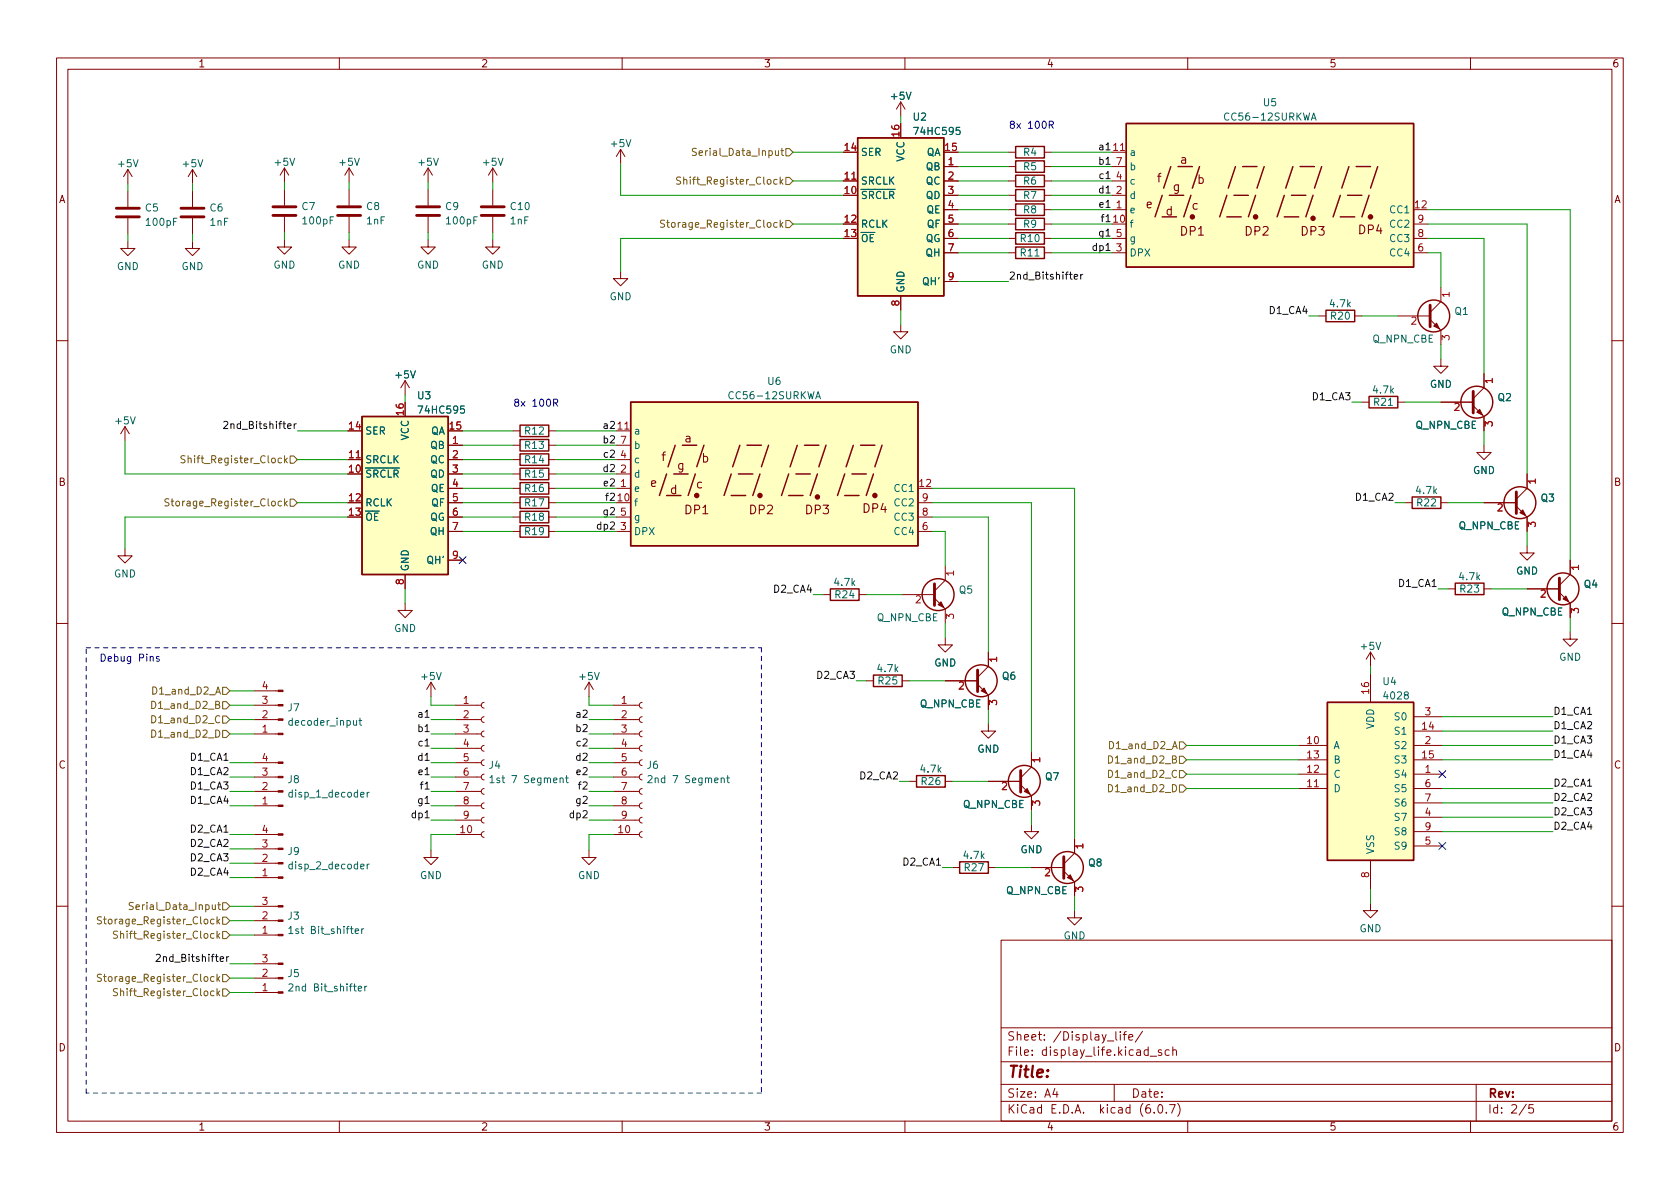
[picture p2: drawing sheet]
<svg xmlns="http://www.w3.org/2000/svg" width="297mm" height="210mm" viewBox="0 0 297 210" stroke-linecap="round" stroke-linejoin="round" font-family="sans-serif">
<g fill="none" stroke="#840000" stroke-width=".18">
<path d="M10 10.2h277v190.1h-277zM12 12.2h273v186.1h-273zM60 10.2v2M110 10.2v2M159.3 18l-.8 1.3M159.3 18v2.6M159.3 18l.7 1.3M160 10.2v2M210 10.2v2M260 10.2v2M22.6 30v2.5M22.6 33.8v2.8"/>
<path d="M22.6 38.6v2.8M22.6 30l-.8 1.2M22.6 30l.8 1.2M34 30v2.5M34 33.8v2.8M34 38.6v2.8M34 30l-.7 1.2M34 30l.8 1.2M50.3 29.7v2.6M50.3 33.5v2.8M50.3 38.3v2.8M50.3 29.7l-.8 1.3"/>
<path d="M50.3 29.7l.8 1.3M61.7 29.7l-.7 1.3M61.7 29.7v2.6M61.7 33.5v2.8M61.7 38.3v2.8M61.7 29.7l.8 1.3M75.7 29.7l-.8 1.3M75.7 29.7v2.6M75.7 33.5v2.8M75.7 38.3v2.8M75.7 29.7l.8 1.3M87.1 29.7v2.6"/>
<path d="M87.1 33.5v2.8M87.1 38.3v2.8M87.1 29.7l-.7 1.3M87.1 29.7l.8 1.3M109.7 26.4l-.7 1.3M109.7 26.4v2.6M109.7 26.4l.8 1.3M149.1 32h2.5M166.9 29.5h2.5M166.9 32h2.5M166.9 34.5h2.5M166.9 37.1h2.5"/>
<path d="M166.9 39.6h2.5M178.3 29.5h1.3M178.3 32h1.3M178.3 34.5h1.3M178.3 37.1h1.3M178.3 39.6h1.3M178.3 26.9h1.3M184.7 29.5h1.2M184.7 32h1.2M184.7 34.5h1.2M184.7 37.1h1.2M184.7 39.6h1.2"/>
<path d="M184.7 26.9h1.2M196.6 29.5h2.5M196.6 32h2.5M196.6 34.5h2.5M196.6 37.1h2.5M196.6 26.9h2.5M249.9 39.6h2.6M22.6 42.7v1.2h1.3l-1.3 1.3-1.3-1.3h1.3M34 42.7v1.2h1.3l-1.3 1.3-1.2-1.3h1.2M50.3 42.4v1.3h1.3l-1.3 1.3-1.3-1.3h1.3M61.7 42.4v1.3h1.3l-1.3 1.3-1.2-1.3h1.2M75.7 42.4v1.3h1.3l-1.3 1.3-1.3-1.3h1.3"/>
<path d="M87.1 42.4v1.3h1.3l-1.3 1.3-1.2-1.3h1.2M109.7 48v1.3h1.3l-1.3 1.2-1.2-1.2h1.2M159.3 57.4v1.3h1.2l-1.2 1.2-1.3-1.2h1.3M159.3 52.3v2.6M166.9 42.2h2.5M166.9 44.7h2.5M166.9 49.8h2.5M178.3 42.2h1.3M178.3 44.7h1.3M184.7 42.2h1.2M184.7 44.7h1.2M196.6 42.2h2.5"/>
<path d="M196.6 44.7h2.5M233.2 55.9h1.2M239.5 55.9h1.3M247.1 55.9h5.8M249.9 42.2h2.6M249.9 44.7h2.6M252.9 56.5l1.9 1.9v2.6M254.8 50.8v2.5l-1.9 1.9M10 60.2h2M22.1 75.4l-.8 1.3M22.1 75.4v2.6M22.1 75.4l.8 1.3"/>
<path d="M71.6 67.3v2.5M71.6 67.3l-.7 1.3M71.6 67.3l.8 1.3M79.2 78.7h2.6M90.7 78.7h1.2M90.7 76.2h1.2M97 78.7h1.3M97 76.2h1.3M109 78.7h2.5M109 76.2h2.5M240.8 71.1h1.3M247.1 71.1h1.3"/>
<path d="M254.8 63.5v1.3h1.2l-1.2 1.2-1.3-1.2h1.3M254.8 71.1h5.7M260.5 71.7l1.9 2v2.5M262.4 78.7v1.3h1.3l-1.3 1.3-1.3-1.3h1.3M262.4 66v2.6l-1.9 1.9M285 60.2h2M22.1 97v1.3h1.3l-1.3 1.3-1.3-1.3h1.3M61.5 81.3h2.5M79.2 81.3h2.6M79.2 83.8h2.6M79.2 86.4h2.6M79.2 88.9h2.6"/>
<path d="M79.2 91.4h2.6M79.2 94h2.6M79.2 99.1h2.6M90.7 81.3h1.2M90.7 83.8h1.2M90.7 86.4h1.2M90.7 88.9h1.2M90.7 91.4h1.2M90.7 94h1.2M97 81.3h1.3M97 83.8h1.3M97 86.4h1.3"/>
<path d="M97 88.9h1.3M97 91.4h1.3M97 94h1.3M109 81.3h2.5M109 83.8h2.5M109 86.4h2.5M109 91.4h2.5M109 94h2.5M162.3 88.9h2.5M162.3 91.4h2.5M162.3 94h2.5M248.4 88.9h1.3"/>
<path d="M254.8 88.9h1.2M262.4 88.9h5.7M268.1 89.5l1.9 1.9v2.6M270 96.5v1.3h1.3l-1.3 1.3-1.3-1.3h1.3M270 83.8v2.6l-1.9 1.9M277.6 99.1v2.5l-1.9 1.9M10 110.2h2M71.6 106.7v1.2h1.3l-1.3 1.3-1.2-1.3h1.2M71.6 101.6v2.5M145.5 105.2h1.3M151.9 105.2h1.3M159.5 105.2h5.7"/>
<path d="M165.2 105.8l1.9 1.9v2.5M167.1 112.8v1.2h1.3l-1.3 1.3-1.2-1.3h1.2M167.1 100.1v2.5l-1.9 1.9M174.8 115.3v2.6l-2 1.9M242.3 115.3l-.7 1.3M242.3 115.3v2.6M242.3 119.1v5.1M242.3 115.3l.8 1.3M256 104.1h1.3M262.4 104.1h1.3M270 104.1h5.7M275.7 104.8l1.9 1.9v2.5"/>
<path d="M277.6 111.8v1.2h1.3l-1.3 1.3-1.2-1.3h1.2M285 110.2h2M45 134.9h4.2M45 137.4h4.2M45 139.9h4.2M45 129.8h4.2M45 127.2h4.2M45 124.7h4.2M45 122.2h4.2M76.2 120.6l-.8 1.3M76.2 120.6v2.6M76.2 120.6l.8 1.3"/>
<path d="M80.5 134.9h4.6M80.5 137.4h4.6M80.5 139.9h4.6M80.5 132.3h4.6M80.5 129.8h4.6M80.5 127.2h4.6M80.5 124.7h4.6M85.6 139.4l-.4 .2-.1 .3 .1 .4 .4 .2M85.6 136.9l-.4 .1-.1 .4 .1 .4 .4 .1M85.6 134.4l-.4 .1-.1 .4 .1 .3 .4 .2M85.6 131.8l-.4 .2-.1 .3 .1 .4 .4 .1M85.6 129.3l-.4 .1-.1 .4 .1 .3 .4 .2"/>
<path d="M85.6 126.7l-.4 .2-.1 .3 .1 .4 .4 .2M85.6 124.2l-.4 .1-.1 .4 .1 .4 .4 .1M104.1 120.6l-.7 1.3M104.1 120.6v2.6M104.1 120.6l.8 1.3M108.5 134.9h4.5M108.5 137.4h4.5M108.5 139.9h4.5M108.5 132.3h4.5M108.5 129.8h4.5M108.5 127.2h4.5M108.5 124.7h4.5"/>
<path d="M113.5 139.4l-.3 .2-.2 .3 .2 .4 .3 .2M113.5 136.9l-.3 .1-.2 .4 .2 .4 .3 .1M113.5 134.4l-.3 .1-.2 .4 .2 .3 .3 .2M113.5 131.8l-.3 .2-.2 .3 .2 .4 .3 .1M113.5 129.3l-.3 .1-.2 .4 .2 .3 .3 .2M113.5 126.7l-.3 .2-.2 .3 .2 .4 .3 .2M113.5 124.2l-.3 .1-.2 .4 .2 .4 .3 .1M153.2 120.4h1.2M159.5 120.4h1.3M160.8 138.2h1.3M167.1 138.2h1.3M167.1 120.4h5.7"/>
<path d="M172.8 121l2 1.9v2.6M174.8 128v1.3h1.2l-1.2 1.3-1.3-1.3h1.3M174.8 138.2h5.7M180.5 138.8l1.9 1.9v2.6M182.4 133.1v2.5l-1.9 1.9M229.6 136.9h5.1M229.6 131.8h5.1M229.6 139.4h5.1M229.6 134.4h5.1M249.9 136.9h5.1M249.9 131.8h5.1M249.9 139.4h5.1"/>
<path d="M249.9 134.4h5.1M249.9 129.3h5.1M249.9 126.7h5.1M45 147.6h4.2M45 150.1h4.2M45 152.6h4.2M45 155.2h4.2M45 142.5h4.2M76.2 150.4v1.2h1.3l-1.3 1.3-1.3-1.3h1.3M80.5 147.6h4.6M80.5 142.5h4.6M80.5 145h4.6"/>
<path d="M85.6 147.1l-.4 .1-.1 .4 .1 .3 .4 .2M85.6 144.5l-.4 .2-.1 .3 .1 .4 .4 .1M85.6 142l-.4 .1-.1 .4 .1 .3 .4 .2M104.1 150.4v1.2h1.3l-1.3 1.3-1.2-1.3h1.2M108.5 147.6h4.5M108.5 142.5h4.5M108.5 145h4.5M113.5 147.1l-.3 .1-.2 .4 .2 .3 .3 .2M113.5 144.5l-.3 .2-.2 .3 .2 .4 .3 .1M113.5 142l-.3 .1-.2 .4 .2 .3 .3 .2M168.4 153.4h1.3M174.8 153.4h1.2"/>
<path d="M182.4 145.8v1.3h1.2l-1.2 1.2-1.3-1.2h1.3M182.4 153.4h5.7M188.1 154l1.9 2v2.5M190 148.3v2.6l-1.9 1.9M242.3 159.8v1.2h1.3l-1.3 1.3-1.3-1.3h1.3M242.3 152.1v5.1M249.9 144.5h5.1M249.9 149.6h5.1M249.9 142h5.1M249.9 147.1h5.1M10 160.2h2M45 170.4h4.2"/>
<path d="M45 173h4.2M45 175.5h4.2M45 160.3h4.2M45 162.8h4.2M45 165.3h4.2M177 166.3h108v32h-108zM190 161v1.3h1.3l-1.3 1.3-1.3-1.3h1.3M285 160.2h2M60 198.3v2M110 198.3v2M160 198.3v2M177 194.8h108"/>
<path d="M177 191.8h108M177 187.8h108M177 181.8h108M186.5 192.5l-.4 1h1M186.9 193v1M197 191.8v3M197.3 182.4v1.3l.2 .2M198.1 182.4v.2M198.1 182.9v1M198.6 182.9h.5M199.1 182.4l-.3 .2v1.3M199.6 183.4l.7-.1-.1-.3-.4-.1-.2 .2v.8h.6"/>
<path d="M202 182.4l-1.3 1.9M203.4 186.8h1.1M204.1 196.7v.1M204.9 195.4l.2-.1a.81 .81 0 0 1 .6 .7 .81 .81 0 0 1-.3 .8h-.2a.81 .81 0 0 1-.6-.6 .81 .81 0 0 1 .3-.8zM205.4 185.7l-.4-.1-.2 .2 .1 .3 .5 .1v.4h-.6M206.2 196.7v.1M206.7 185.7l-.4-.1-.3 .3v.4l.1 .3h.6M206.8 195.3h1l-.7 1.5M207.4 185.8l.2-.2 .3 .1 .1 .9M207.4 185.1v1.5M208.2 195.1a1.72 1.72 0 0 1 0 2.3M210 198.3v2"/>
<path d="M260 198.3v2M261 191.8v6.5M269.9 195.3l-1.3 1.9M271.1 195.3h-.7l-.1 .7 .2-.1 .5 .1 .2 .2-.1 .5-.2 .1-.6-.1"/>
</g>
<g fill="#ffffc2" stroke="#ffffc2" stroke-width=".18">
<path d="M64 73.7h15.2v27.9h-15.2z"/>
<path d="M234.7 124.2h15.2v27.9h-15.2z"/>
<path d="M151.6 24.4h15.3v27.9h-15.3z"/>
<path d="M111.5 71.1h50.8v25.4h-50.8z"/>
<path d="M199.1 21.8h50.8v25.4h-50.8z"/>
</g>
<g fill="none" stroke="#840000" stroke-width=".25">
<path d="M151.6 24.4h15.3v27.9h-15.3zM179.6 33.5h5.1v2.1h-5.1zM179.6 38.6h5.1v2h-5.1zM179.6 31h5.1v2h-5.1zM179.6 36.1h5.1v2h-5.1zM179.6 28.4h5.1v2.1h-5.1zM179.6 25.9h5.1v2h-5.1zM199.1 21.8h50.8v25.4h-50.8zM205.5 34.5l-1.3 3.8M205.5 38.3h2.5M206.8 34.5h2.5M207 29.5l-1.3 3.8"/>
<path d="M208.3 29.5h2.5M210.6 34.5l-1.3 3.8M212.1 29.5l-1.3 3.8M216.9 38.3h2.6M216.9 34.5l-1.3 3.8M218.2 34.5h2.5M218.4 29.5l-1.2 3.8M219.7 29.5h2.5M222 34.5l-1.3 3.8M223.5 29.5l-1.3 3.8M227.1 38.3h2.5M227.1 34.5l-1.3 3.8"/>
<path d="M228.3 34.5h2.6M228.6 29.5l-1.3 3.8M229.9 29.5h2.5M232.2 34.5l-1.3 3.8M233.7 29.5l-1.3 3.8M237 38.3h2.5M237 34.5l-1.3 3.8M238.3 34.5h2.5M238.5 29.5l-1.3 3.8M239.8 29.5h2.5M242.1 34.5l-1.3 3.8M243.6 29.5l-1.3 3.8"/>
<path d="M179.6 41.1h5.1v2.1h-5.1zM179.6 43.7h5.1v2h-5.1zM234.4 54.9h5.1v2h-5.1zM64 73.7h15.2v27.9h-15.2zM91.9 75.2h5.1v2h-5.1zM91.9 77.7h5.1v2.1h-5.1zM111.5 71.1h50.8v25.4h-50.8zM119.4 78.7l-1.3 3.8M120.6 78.7h2.6M124.5 78.7l-1.3 3.8M130.8 78.7l-1.3 3.8M132.1 78.7h2.5"/>
<path d="M135.9 78.7l-1.3 3.8M141 78.7l-1.3 3.8M142.2 78.7h2.6M146 78.7l-1.2 3.8M150.9 78.7l-1.3 3.8M152.1 78.7h2.6M156 78.7l-1.3 3.8M242.1 70.1h5v2h-5zM91.9 80.3h5.1v2h-5.1zM91.9 93h5.1v2h-5.1zM91.9 87.9h5.1v2h-5.1zM91.9 85.3h5.1v2.1h-5.1z"/>
<path d="M91.9 82.8h5.1v2h-5.1zM91.9 90.4h5.1v2.1h-5.1zM117.9 83.8l-1.3 3.8M117.9 87.6h2.5M119.1 83.8h2.6M122.9 83.8l-1.2 3.8M129.3 87.6h2.5M129.3 83.8l-1.3 3.8M130.6 83.8h2.5M134.4 83.8l-1.3 3.8M139.4 87.6h2.6M139.4 83.8l-1.2 3.8"/>
<path d="M140.7 83.8h2.6M144.5 83.8l-1.2 3.8M149.4 87.6h2.5M149.4 83.8l-1.3 3.8M150.6 83.8h2.6M154.4 83.8l-1.2 3.8M249.7 87.9h5.1v2h-5.1zM146.8 104.1h5.1v2.1h-5.1zM154.4 119.4h5.1v2h-5.1zM257.3 103.1h5.1v2.1h-5.1zM162.1 137.2h5v2h-5zM234.7 124.2h15.2v27.9h-15.2z"/>
<path d="M169.7 152.4h5.1v2h-5.1z"/>
<circle cx="253.5" cy="55.9" r="2.82"/>
<circle cx="261.1" cy="71.1" r="2.82"/>
<circle cx="268.7" cy="88.9" r="2.82"/>
<circle cx="165.9" cy="105.1" r="2.82"/>
<circle cx="276.4" cy="104.1" r="2.82"/>
<circle cx="173.5" cy="120.4" r="2.82"/>
<circle cx="181.1" cy="138.2" r="2.82"/>
<circle cx="188.7" cy="153.4" r="2.82"/>
</g>
<g fill="none" stroke="#840000" stroke-width=".51">
<path d="M20.6 38.3h4M20.6 36.8h4M32 38.3h4.1M32 36.8h4.1M48.3 38.1h4M48.3 36.6h4M59.7 38.1h4.1M59.7 36.6h4.1M73.7 38.1h4M73.7 36.6h4M85.1 38.1h4.1M85.1 36.6h4.1"/>
<path d="M252.9 54v3.8M260.5 69.2v3.8M268.1 87v3.8M165.2 103.2v3.9M172.8 118.5v3.8M275.7 102.2v3.8M180.5 136.3v3.8M188.1 151.5v3.8"/>
</g>
<g fill="#840000" stroke="#840000" stroke-width=".18">
<path d="M276.4 105.9l.5-.5 .5 1z"/>
<path d="M269.2 90.2l.5 1-1-.5z"/>
<path d="M49.2 170.3h.8v.3h-.8z"/>
<path d="M49.2 172.8h.8v.3h-.8z"/>
<path d="M49.2 175.4h.8v.2h-.8z"/>
<path d="M49.2 160.1h.8v.3h-.8z"/>
<path d="M49.2 162.7h.8v.2h-.8z"/>
<path d="M49.2 165.2h.8v.3h-.8z"/>
<path d="M253.5 57.7l.5-.6 .5 1.1z"/>
<path d="M261.1 72.9l.5-.5 .5 1z"/>
<path d="M49.2 147.4h.8v.3h-.8z"/>
<path d="M49.2 150h.8v.2h-.8z"/>
<path d="M49.2 152.5h.8v.3h-.8z"/>
<path d="M49.2 155.1h.8v.2h-.8z"/>
<path d="M49.2 134.7h.8v.3h-.8z"/>
<path d="M49.2 137.3h.8v.2h-.8z"/>
<path d="M49.2 139.8h.8v.3h-.8z"/>
<path d="M49.2 142.4h.8v.2h-.8z"/>
<path d="M49.2 122h.8v.3h-.8z"/>
<path d="M49.2 124.6h.8v.2h-.8z"/>
<path d="M49.2 127.1h.8v.3h-.8z"/>
<path d="M49.2 129.7h.8v.2h-.8z"/>
<path d="M173.5 122.2l.5-.5 .5 1z"/>
<path d="M181.1 139.9l.5-.5 .5 1.1z"/>
<path d="M188.7 155.2l.5-.5 .5 1z"/>
<path d="M165.9 106.9l.5-.5 .5 1z"/>
</g>
<g fill="none" stroke="#006464" stroke-width=".18">
<path d="M231.9 21.2l.4-1.2 .4 1.2M232 20.9h.6M144.2 70.5l.4-1.2 .5 1.2M144.3 70.2h.6M63.5 127.4h.5M63.6 127v1.1l.4 .2M86.6 137.5l.4-.4v1.3M86.6 138.4h.8M99 137.7l.2-.1h.3l.1 .8M100 137.6h.5M100.2 137.1v1.1l.3 .2M114.6 137.3l.5-.2 .2 .4-.8 .9h.8"/>
<path d="M127.5 137.7l.2-.1h.3l.1 .8M128.5 137.6h.5M128.7 137.1v1.1l.3 .2M64.9 140.1v.9M64.9 152.8v.9M65.3 152.8l-.4 .3M65.3 140.1l-.4 .3M51.1 174.1l.5-.1 .2 .3-.8 .9h.8M51.1 164.2l.3-.4v1.3M51.1 165.1h.7M62.8 164.7l.6-.2-.1-.2-.3-.1-.2 .2 .1 .6h.4M63.3 174.8l.7-.1-.1-.2-.4-.1-.2 .2 .1 .6h.5"/>
<path d="M64 164.2v.9M64.3 164.2l-.3 .3M64.5 174.4v.8M64.9 174.4l-.4 .2"/>
</g>
<g fill="#840000" stroke="#840000" stroke-width=".25">
<circle cx="123.2" cy="87.6" r=".36"/>
<circle cx="134.4" cy="87.6" r=".36"/>
<circle cx="144.5" cy="87.9" r=".36"/>
<circle cx="154.7" cy="87.6" r=".36"/>
<circle cx="210.8" cy="38.3" r=".36"/>
<circle cx="222" cy="38.3" r=".36"/>
<circle cx="232.2" cy="38.6" r=".36"/>
<circle cx="242.3" cy="38.3" r=".36"/>
</g>
<g fill="none" stroke="#725600" stroke-width=".18">
<path d="M117.5 39l-.5-.1-.2 .1v.4l.6 .2 .1 .4-.2 .2-.5-.1M120.3 31.4l-.4-.1-.2 .1v.4l.5 .2 .1 .3-.2 .3-.5-.1M123.1 26.3l-.5-.1-.1 .1v.4l.5 .2 .1 .4-.2 .2-.5-.1M138.1 26.6h.5M138.1 32.1l.3 .5M138.1 39.7l.3 .5M138.2 26.2v1.1l.4 .2M138.4 31.7l-.5 .5M138.4 39.3l-.5 .5M138.9 26.3h.7l.6 .6-.6 .7h-.7zM138.9 31.4h.7l.6 .6-.6 .6h-.7zM138.9 39h.7l.6 .6-.6 .7h-.7z"/>
<path d="M29.9 88.3l-.5-.1-.2 .1v.4l.6 .2 .1 .3-.3 .3-.5-.1M32.7 80.6h-.5l-.1 .1v.4l.5 .2 .1 .3-.2 .2h-.5M50.4 81.4l.4 .4M50.4 89l.4 .5M50.8 81l-.5 .5M50.8 88.6l-.5 .5M51.3 80.6h.6l.7 .7-.7 .6h-.6zM51.3 88.3h.6l.7 .6-.7 .6h-.6zM39.4 129.2h.6l.6 .6-.6 .6h-.6zM39.4 124.1h.6l.6 .6-.6 .6h-.6zM39.4 126.6h.6l.6 .6-.6 .7h-.6zM39.4 121.5h.6l.6 .7-.6 .6h-.6z"/>
<path d="M208.5 136.3h.7l.6 .6-.6 .6h-.7zM208.5 131.2h.7l.6 .6-.6 .7h-.7zM208.5 133.7h.7l.6 .7-.6 .6h-.7zM208.5 138.8h.7l.6 .6-.6 .7h-.7zM23.6 159.6h-.5l-.2 .1v.4l.5 .2 .2 .3-.3 .2h-.5M38.5 160h.5M38.7 159.6v1.1l.3 .1M39.4 159.6h.6l.6 .7-.6 .6h-.6zM17.9 172.3h-.4l-.2 .1v.4l.5 .2 .1 .3-.2 .2h-.5M17.9 162.2l-.4-.1-.2 .1v.4l.5 .2 .1 .3-.2 .3-.5-.1M20.8 174.9l-.5-.1-.2 .1v.4l.6 .2 .1 .3-.3 .3-.4-.1M20.8 164.7h-.5l-.2 .1v.3l.6 .3 .1 .3-.3 .2h-.4"/>
<path d="M38.5 175.6l.4 .5M38.5 165.4l.4 .5M38.5 173.1l.4 .4M38.5 162.9l.4 .5M38.9 175.2l-.5 .5M38.9 165.1l-.5 .5M38.9 172.7l-.5 .5M38.9 162.5l-.5 .5M39.4 174.9h.6l.6 .6-.6 .6h-.6zM39.4 164.7h.6l.6 .6-.6 .7h-.6zM39.4 172.3h.6l.6 .7-.6 .6h-.6zM39.4 162.2h.6l.6 .6-.6 .6h-.6z"/>
</g>
<path d="M189.9 48.9l.6-.1v-.2l-.4-.1-.2 .2 .1 .6h.5M191.1 48.5v.9M191.4 48.5l-.3 .3M39.6 74.6l.4-.1 .3 .4-.8 .9h.8M52.4 74.9l-.4 .3M27.6 168.9l.5-.2 .2 .4-.7 .9h.7M40.4 169.2l-.3 .2" fill="none" stroke="#0f0f0f" stroke-width=".18"/>
<path d="M185.5 22.1l.6-.1 .1-.1v-.4l-.7-.1v1.3M185.8 22.1l.4 .6M97.9 71.2h.6l.1-.2v-.3l-.7-.1v1.2M98.2 71.2l.4 .6M28.1 116.1h-.3l-.2 .2 .1 .1 .4 .2v.3h-.5" fill="none" stroke="#0000c2" stroke-width=".18"/>
<path d="M15.2 114.5h119.4M134.6 114.5v78.8M15.2 193.3v-78.8M134.6 193.3h-119.4" fill="none" stroke="#0000c2" stroke-width=".18" stroke-dasharray=".8 .8"/>
<g fill="none" stroke="#009600" stroke-width=".18">
<path d="M22.6 32.5v1.3M34 32.5v1.3M50.3 32.3v1.2M61.7 32.3v1.2M75.7 32.3v1.2M87.1 32.3v1.2M109.7 29v5.5h39.4M140.2 32h8.9M140.2 39.6h8.9M140.2 26.9h8.9M159.3 20.6v1.2M169.4 32h8.9"/>
<path d="M169.4 39.6h8.9M169.4 26.9h8.9M169.4 37.1h8.9M169.4 34.5h8.9M169.4 29.5h8.9M185.9 32h10.7M185.9 39.6h10.7M185.9 26.9h10.7M185.9 37.1h10.7M185.9 34.5h10.7M185.9 29.5h10.7M252.5 39.6h17.5v44.2"/>
<path d="M252.5 37.1h25.1v62M22.6 41.4v1.3M34 41.4v1.3M50.3 41.1v1.3M61.7 41.1v1.3M75.7 41.1v1.3M87.1 41.1v1.3M149.1 42.2h-39.4v5.8M159.3 54.9v2.5M169.4 42.2h8.9M169.4 44.7h8.9M169.4 49.8h8.9"/>
<path d="M185.9 42.2h10.7M185.9 44.7h10.7M231.4 55.9h1.8M240.8 55.9h6.3M252.5 42.2h9.9v23.8M252.5 44.7h2.3v6.1M22.1 78v5.8h39.4M52.6 76.2h8.9M71.6 69.8v1.3M81.8 78.7h8.9M81.8 76.2h8.9M98.3 78.7h10.7"/>
<path d="M98.3 76.2h10.7M239 71.1h1.8M248.4 71.1h6.4M254.8 61v2.5M262.4 76.2v2.5M52.6 88.9h8.9M52.6 81.3h8.9M61.5 91.4h-39.4v5.6M81.8 88.9h8.9M81.8 81.3h8.9M81.8 91.4h8.9M81.8 94h8.9"/>
<path d="M81.8 86.4h8.9M81.8 83.8h8.9M98.3 88.9h10.7M98.3 81.3h10.7M98.3 91.4h10.7M98.3 94h10.7M98.3 86.4h10.7M98.3 83.8h10.7M164.8 88.9h17.6v44.2M164.8 91.4h10v23.9M164.8 94h2.3v6.1M164.8 86.4h25.2v61.9"/>
<path d="M246.6 88.9h1.8M256 88.9h6.4M270 94v2.5M71.6 104.1v2.6M143.8 105.2h1.7M153.2 105.2h6.3M167.1 110.2v2.6M242.3 117.9v1.2M254.3 104.1h1.7M263.7 104.1h6.3M277.6 109.2v2.6M40.6 122.2h4.4"/>
<path d="M40.6 137.4h4.4M40.6 129.8h4.4M40.6 134.9h4.4M40.6 124.7h4.4M40.6 139.9h4.4M40.6 127.2h4.4M76.2 123.2v1.5h4.3M76.2 137.4h4.3M76.2 129.8h4.3M76.2 132.3h4.3M76.2 134.9h4.3M76.2 139.9h4.3"/>
<path d="M76.2 127.2h4.3M104.1 137.4h4.4M104.1 129.8h4.4M104.1 132.3h4.4M104.1 134.9h4.4M104.1 123.2v1.5h4.4M104.1 139.9h4.4M104.1 127.2h4.4M151.4 120.4h1.8M159 138.2h1.8M160.8 120.4h6.3M168.4 138.2h6.4"/>
<path d="M174.8 125.5v2.5M209.8 134.4h19.8M209.8 136.9h19.8M209.8 139.4h19.8M209.8 131.8h19.8M255 134.4h19.6M255 139.4h19.6M255 131.8h19.6M255 126.7h19.6M255 129.3h19.6M40.6 152.6h4.4M40.6 155.2h4.4"/>
<path d="M40.6 142.5h4.4M40.6 147.6h4.4M40.6 150.1h4.4M76.2 142.5h4.3M76.2 145h4.3M80.5 147.6h-4.3v2.8M104.1 142.5h4.4M104.1 145h4.4M108.5 147.6h-4.4v2.8M166.6 153.4h1.8M176 153.4h6.4M182.4 143.3v2.5"/>
<path d="M190 158.5v2.5M242.3 157.2v2.6M255 142h19.6M255 147.1h19.6M255 144.5h19.6M40.6 175.5h4.4M40.6 160.3h4.4M40.6 165.3h4.4M40.6 162.8h4.4M40.6 170.4h4.4M40.6 173h4.4"/>
</g>
<path d="M81.2 98.4l1.2 1.3M82.4 98.4l-1.2 1.3M254.4 136.3l1.2 1.2M255.6 136.3l-1.2 1.2M254.4 149l1.2 1.2M255.6 149l-1.2 1.2" fill="none" stroke="#000084" stroke-width=".18"/>
<text font-size="2.8" fill="#840000" x="178" y="190.6">Title:</text>
<g font-size="2.1" fill="#840000">
<text x="208.7" y="29">a</text>
<text x="204.6" y="32.3">f</text>
<text x="207.4" y="33.8">g</text>
<text x="211.7" y="32.5">b</text>
<text x="202.6" y="36.8">e</text>
<text x="206.1" y="38.1">d</text>
<text x="208.8" y="41.7">DP1</text>
<text x="210.7" y="37.1">c</text>
<text x="220.2" y="41.7">DP2</text>
<text x="230.1" y="41.7">DP3</text>
<text x="240.3" y="41.4">DP4</text>
<text x="117" y="81.5">f</text>
<text x="119.7" y="83.1">g</text>
<text x="121.1" y="78.2">a</text>
<text x="124.1" y="81.8">b</text>
<text x="115" y="86.1">e</text>
<text x="118.5" y="87.4">d</text>
<text x="123.1" y="86.4">c</text>
<text x="121.1" y="90.9">DP1</text>
<text x="132.6" y="90.9">DP2</text>
<text x="142.5" y="90.9">DP3</text>
<text x="152.6" y="90.7">DP4</text>
<text x="178" y="184">Sheet: /Display_life/</text>
<text x="178" y="186.7">File: display_life.kicad_sch</text>
<text x="178" y="196.9">KiCad E.D.A. kicad (6.0.7)</text>
<text x="178" y="194.1">Size: A4</text>
<text x="200" y="194.1">Date:</text>
<text x="263" y="194.1">Rev:</text>
<text x="263" y="196.9">Id: 2/5</text>
</g>
<g font-size="1.8" fill="#840000">
<text x="35" y="11.9">1</text>
<text x="85" y="11.9">2</text>
<text x="135" y="11.9">3</text>
<text x="185" y="11.9">4</text>
<text x="235" y="11.9">5</text>
<text x="285" y="11.9">6</text>
<text x="10.3" y="35.9">A</text>
<text x="285.3" y="35.9">A</text>
<text x="10.3" y="85.9">B</text>
<text x="285.3" y="85.9">B</text>
<text x="10.3" y="135.9">C</text>
<text x="285.3" y="135.9">C</text>
<text x="10.3" y="185.9">D</text>
<text x="285.3" y="185.9">D</text>
<text x="35" y="199.9">1</text>
<text x="85" y="199.9">2</text>
<text x="135" y="199.9">3</text>
<text x="185" y="199.9">4</text>
<text x="235" y="199.9">5</text>
<text x="285" y="199.9">6</text>
</g>
<g font-size="1.8" fill="#006464">
<text x="157.7" y="17.6">+5V</text>
<text x="161.5" y="21.3">U2</text>
<text x="161.9" y="23.9">74HC595</text>
<text x="217" y="21.3">CC56-12SURKWA</text>
<text x="223.4" y="18.8">U5</text>
<text x="21" y="29.6">+5V</text>
<text x="32.4" y="29.6">+5V</text>
<text x="48.7" y="29.3">+5V</text>
<text x="60.1" y="29.3">+5V</text>
<text x="74.1" y="29.3">+5V</text>
<text x="85.5" y="29.3">+5V</text>
<text x="108.1" y="26">+5V</text>
<text x="152.1" y="27.6">SER</text>
<text x="159.9" y="28.6" transform="rotate(-90 159.9 28.6)">VCC</text>
<text x="163.7" y="27.6">QA</text>
<text x="181" y="27.6">R4</text>
<text x="199.6" y="27.6">a</text>
<text x="152.1" y="35.2">~{SRCLR}</text>
<text x="152.1" y="32.6">SRCLK</text>
<text x="163.7" y="30.1">QB</text>
<text x="163.7" y="32.6">QC</text>
<text x="163.7" y="35.2">QD</text>
<text x="181" y="35.2">R7</text>
<text x="181" y="32.6">R6</text>
<text x="181" y="30.1">R5</text>
<text x="199.6" y="35.2">d</text>
<text x="199.6" y="32.6">c</text>
<text x="199.6" y="30.1">b</text>
<text x="25.7" y="37.4">C5</text>
<text x="26" y="39.9">100pF</text>
<text x="37.1" y="37.4">C6</text>
<text x="37.2" y="39.9">1nF</text>
<text x="53.4" y="37.1">C7</text>
<text x="53.7" y="39.7">100pF</text>
<text x="64.8" y="37.1">C8</text>
<text x="64.9" y="39.7">1nF</text>
<text x="78.8" y="37.1">C9</text>
<text x="79.1" y="39.7">100pF</text>
<text x="90.3" y="39.7">1nF</text>
<text x="90.3" y="37.1">C10</text>
<text x="152.1" y="40.3">RCLK</text>
<text x="163.8" y="37.7">QE</text>
<text x="163.9" y="40.3">QF</text>
<text x="181" y="40.3">R9</text>
<text x="181" y="37.7">R8</text>
<text x="199.6" y="37.7">e</text>
<text x="199.6" y="40.3">f</text>
<text x="245.9" y="37.7">CC1</text>
<text x="245.9" y="40.3">CC2</text>
<text x="20.6" y="47.7">GND</text>
<text x="32.1" y="47.7">GND</text>
<text x="48.3" y="47.5">GND</text>
<text x="59.8" y="47.5">GND</text>
<text x="73.7" y="47.5">GND</text>
<text x="85.2" y="47.5">GND</text>
<text x="152.1" y="42.8">~{OE}</text>
<text x="163.6" y="42.8">QG</text>
<text x="163.7" y="45.3">QH</text>
<text x="180.5" y="42.8">R10</text>
<text x="180.5" y="45.3">R11</text>
<text x="199.6" y="45.3">DPX</text>
<text x="199.6" y="42.8">g</text>
<text x="245.9" y="45.3">CC4</text>
<text x="245.9" y="42.8">CC3</text>
<text x="107.8" y="53.1">GND</text>
<text x="159.9" y="51.8" transform="rotate(-90 159.9 51.8)">GND</text>
<text x="163.3" y="50.4">QH'</text>
<text x="235.3" y="54.3">4.7k</text>
<text x="235.4" y="56.5">R20</text>
<text x="257.2" y="55.7">Q1</text>
<text x="157.3" y="62.5">GND</text>
<text x="242.7" y="60.6">Q_NPN_CBE</text>
<text x="70" y="66.9">+5V</text>
<text x="73.9" y="70.6">U3</text>
<text x="129.4" y="70.6">CC56-12SURKWA</text>
<text x="135.8" y="68">U6</text>
<text x="242.9" y="69.6">4.7k</text>
<text x="243" y="71.7">R21</text>
<text x="252.8" y="68.6">GND</text>
<text x="264.9" y="70.9">Q2</text>
<text x="20.5" y="75">+5V</text>
<text x="64.5" y="76.8">SER</text>
<text x="72.3" y="77.9" transform="rotate(-90 72.3 77.9)">VCC</text>
<text x="74.3" y="73.1">74HC595</text>
<text x="76.1" y="76.8">QA</text>
<text x="92.9" y="76.8">R12</text>
<text x="112" y="76.8">a</text>
<text x="250.3" y="75.8">Q_NPN_CBE</text>
<text x="64.5" y="81.9">SRCLK</text>
<text x="76.1" y="79.4">QB</text>
<text x="76.1" y="81.9">QC</text>
<text x="92.9" y="81.9">R14</text>
<text x="92.9" y="79.4">R13</text>
<text x="112" y="81.9">c</text>
<text x="112" y="79.4">b</text>
<text x="260.4" y="83.8">GND</text>
<text x="64.5" y="84.4">~{SRCLR}</text>
<text x="64.5" y="89.5">RCLK</text>
<text x="76.1" y="84.4">QD</text>
<text x="76.2" y="87">QE</text>
<text x="76.3" y="89.5">QF</text>
<text x="92.9" y="89.5">R17</text>
<text x="92.9" y="87">R16</text>
<text x="92.9" y="84.4">R15</text>
<text x="112" y="87">e</text>
<text x="112" y="89.5">f</text>
<text x="112" y="84.4">d</text>
<text x="158.3" y="87">CC1</text>
<text x="158.3" y="89.5">CC2</text>
<text x="250.5" y="87.4">4.7k</text>
<text x="250.6" y="89.5">R22</text>
<text x="272.5" y="88.7">Q3</text>
<text x="64.5" y="92.1">~{OE}</text>
<text x="76" y="92.1">QG</text>
<text x="76.1" y="94.6">QH</text>
<text x="92.9" y="94.6">R19</text>
<text x="92.9" y="92.1">R18</text>
<text x="112" y="94.6">DPX</text>
<text x="112" y="92.1">g</text>
<text x="158.3" y="94.6">CC4</text>
<text x="158.3" y="92.1">CC3</text>
<text x="257.9" y="93.6">Q_NPN_CBE</text>
<text x="72.3" y="101.1" transform="rotate(-90 72.3 101.1)">GND</text>
<text x="75.7" y="99.7">QH'</text>
<text x="268" y="101.6">GND</text>
<text x="20.1" y="102.1">GND</text>
<text x="147.6" y="103.6">4.7k</text>
<text x="147.7" y="105.8">R24</text>
<text x="169.6" y="105">Q5</text>
<text x="258.1" y="102.6">4.7k</text>
<text x="258.2" y="104.8">R23</text>
<text x="280.1" y="103.9">Q4</text>
<text x="69.7" y="111.8">GND</text>
<text x="155.1" y="109.8">Q_NPN_CBE</text>
<text x="265.5" y="108.8">Q_NPN_CBE</text>
<text x="155.3" y="118.8">4.7k</text>
<text x="165.2" y="117.8">GND</text>
<text x="240.7" y="114.9">+5V</text>
<text x="275.7" y="116.8">GND</text>
<text x="50.9" y="125.8">J7</text>
<text x="74.6" y="120.2">+5V</text>
<text x="102.5" y="120.2">+5V</text>
<text x="155.3" y="121">R25</text>
<text x="162.7" y="125.1">Q_NPN_CBE</text>
<text x="177.2" y="120.2">Q6</text>
<text x="244.6" y="121.1">U4</text>
<text x="244.9" y="123.7">4028</text>
<text x="51.4" y="128.3">decoder_input</text>
<text x="243" y="129" transform="rotate(-90 243 129)">VDD</text>
<text x="246.8" y="129.9">S1</text>
<text x="246.8" y="127.4">S0</text>
<text x="86.5" y="135.9">J4</text>
<text x="114.4" y="135.9">J6</text>
<text x="162.9" y="136.6">4.7k</text>
<text x="172.8" y="133.1">GND</text>
<text x="184.9" y="138">Q7</text>
<text x="235.7" y="132.5">A</text>
<text x="235.7" y="137.5">C</text>
<text x="235.7" y="135">B</text>
<text x="246.8" y="137.5">S4</text>
<text x="246.8" y="135">S3</text>
<text x="246.8" y="132.5">S2</text>
<text x="50.9" y="138.5">J8</text>
<text x="51.4" y="141">disp_1_decoder</text>
<text x="87.5" y="138.5">1st 7 Segment</text>
<text x="115.4" y="138.5">2nd 7 Segment</text>
<text x="163" y="138.8">R26</text>
<text x="170.3" y="142.9">Q_NPN_CBE</text>
<text x="235.7" y="140.1">D</text>
<text x="246.8" y="140.1">S5</text>
<text x="246.8" y="142.6">S6</text>
<text x="246.8" y="145.2">S7</text>
<text x="246.8" y="147.7">S8</text>
<text x="50.9" y="151.2">J9</text>
<text x="51.4" y="153.7">disp_2_decoder</text>
<text x="74.2" y="155.4">GND</text>
<text x="102.2" y="155.4">GND</text>
<text x="170.5" y="151.9">4.7k</text>
<text x="170.6" y="154">R27</text>
<text x="180.4" y="150.9">GND</text>
<text x="192.5" y="153.2">Q8</text>
<text x="243" y="151.1" transform="rotate(-90 243 151.1)">VSS</text>
<text x="246.8" y="150.2">S9</text>
<text x="177.9" y="158.1">Q_NPN_CBE</text>
<text x="50.9" y="162.6">J3</text>
<text x="51.7" y="165.1">1st Bit_shifter</text>
<text x="188" y="166.1">GND</text>
<text x="240.4" y="164.8">GND</text>
<text x="50.9" y="172.8">J5</text>
<text x="51.7" y="175.3">2nd Bit_shifter</text>
</g>
<g font-size="1.8" fill="#0000c2">
<text x="178.3" y="22.8">8x 100R</text>
<text x="90.7" y="71.9">8x 100R</text>
<text x="17.5" y="117">Debug Pins</text>
</g>
<g font-size="1.8" fill="#725600">
<text x="123.8" y="27.6">Serial_Data_Input</text>
<text x="121" y="32.6">Shift_Register_Clock</text>
<text x="118.3" y="40.3">Storage_Register_Clock</text>
<text x="33.3" y="81.9">Shift_Register_Clock</text>
<text x="30.7" y="89.5">Storage_Register_Clock</text>
<text x="27.3" y="125.3">D1_and_D2_B</text>
<text x="27.3" y="122.8">D1_and_D2_A</text>
<text x="27.3" y="130.4">D1_and_D2_D</text>
<text x="27.3" y="127.9">D1_and_D2_C</text>
<text x="196.5" y="137.5">D1_and_D2_C</text>
<text x="196.5" y="132.5">D1_and_D2_A</text>
<text x="196.5" y="135">D1_and_D2_B</text>
<text x="196.5" y="140.1">D1_and_D2_D</text>
<text x="24.2" y="160.9">Serial_Data_Input</text>
<text x="18.7" y="163.4">Storage_Register_Clock</text>
<text x="21.4" y="166">Shift_Register_Clock</text>
<text x="18.7" y="173.6">Storage_Register_Clock</text>
<text x="21.4" y="176.1">Shift_Register_Clock</text>
</g>
<g font-size="1.8" fill="#a90000">
<text x="149.4" y="26.7">14</text>
<text x="159" y="24.1" transform="rotate(-90 159 24.1)">16</text>
<text x="167.2" y="26.7">15</text>
<text x="167.7" y="29.2">1</text>
<text x="197.4" y="29.2">7</text>
<text x="149.4" y="34.3">10</text>
<text x="149.4" y="31.7">11</text>
<text x="167.7" y="31.7">2</text>
<text x="167.7" y="34.3">3</text>
<text x="197.4" y="34.3">2</text>
<text x="197.4" y="31.7">4</text>
<text x="149.4" y="39.4">12</text>
<text x="149.4" y="41.9">13</text>
<text x="167.7" y="36.8">4</text>
<text x="167.7" y="39.4">5</text>
<text x="167.7" y="41.9">6</text>
<text x="196.9" y="39.4">10</text>
<text x="197.4" y="36.8">1</text>
<text x="197.4" y="41.9">5</text>
<text x="250.2" y="36.8">12</text>
<text x="250.7" y="41.9">8</text>
<text x="250.7" y="39.4">9</text>
<text x="167.7" y="44.4">7</text>
<text x="197.4" y="44.4">3</text>
<text x="250.7" y="44.4">6</text>
<text x="167.7" y="49.5">9</text>
<text x="256.3" y="52.6" transform="rotate(-90 256.3 52.6)">1</text>
<text x="159" y="54.1" transform="rotate(-90 159 54.1)">8</text>
<text x="249.5" y="57.4">2</text>
<text x="256.3" y="60.2" transform="rotate(-90 256.3 60.2)">3</text>
<text x="263.9" y="67.8" transform="rotate(-90 263.9 67.8)">1</text>
<text x="61.8" y="75.9">14</text>
<text x="71.4" y="73.4" transform="rotate(-90 71.4 73.4)">16</text>
<text x="79.5" y="75.9">15</text>
<text x="257.1" y="72.6">2</text>
<text x="263.9" y="75.4" transform="rotate(-90 263.9 75.4)">3</text>
<text x="61.8" y="83.6">10</text>
<text x="61.8" y="81">11</text>
<text x="80" y="78.5">1</text>
<text x="80" y="81">2</text>
<text x="80" y="83.6">3</text>
<text x="109.7" y="83.6">2</text>
<text x="109.7" y="81">4</text>
<text x="109.7" y="78.5">7</text>
<text x="61.8" y="88.6">12</text>
<text x="80" y="86.1">4</text>
<text x="80" y="88.6">5</text>
<text x="109.3" y="88.6">10</text>
<text x="109.7" y="86.1">1</text>
<text x="162.6" y="86.1">12</text>
<text x="163.1" y="88.6">9</text>
<text x="271.5" y="85.6" transform="rotate(-90 271.5 85.6)">1</text>
<text x="61.8" y="91.2">13</text>
<text x="80" y="91.2">6</text>
<text x="80" y="93.7">7</text>
<text x="109.7" y="93.7">3</text>
<text x="109.7" y="91.2">5</text>
<text x="163.1" y="93.7">6</text>
<text x="163.1" y="91.2">8</text>
<text x="264.7" y="90.4">2</text>
<text x="271.5" y="93.2" transform="rotate(-90 271.5 93.2)">3</text>
<text x="80" y="98.8">9</text>
<text x="168.7" y="101.8" transform="rotate(-90 168.7 101.8)">1</text>
<text x="279.1" y="100.8" transform="rotate(-90 279.1 100.8)">1</text>
<text x="71.4" y="103.4" transform="rotate(-90 71.4 103.4)">8</text>
<text x="161.9" y="106.7">2</text>
<text x="272.4" y="105.7">2</text>
<text x="168.7" y="109.5" transform="rotate(-90 168.7 109.5)">3</text>
<text x="279.1" y="108.4" transform="rotate(-90 279.1 108.4)">3</text>
<text x="176.3" y="117.1" transform="rotate(-90 176.3 117.1)">1</text>
<text x="46.4" y="124.5">3</text>
<text x="46.4" y="121.9">4</text>
<text x="81.9" y="124.5">1</text>
<text x="109.9" y="124.5">1</text>
<text x="169.5" y="121.9">2</text>
<text x="176.3" y="124.7" transform="rotate(-90 176.3 124.7)">3</text>
<text x="242.1" y="122.6" transform="rotate(-90 242.1 122.6)">16</text>
<text x="46.4" y="129.5">1</text>
<text x="46.4" y="127">2</text>
<text x="81.9" y="127">2</text>
<text x="81.9" y="129.5">3</text>
<text x="109.9" y="127">2</text>
<text x="109.9" y="129.5">3</text>
<text x="231.2" y="131.6">10</text>
<text x="251.5" y="129">14</text>
<text x="252" y="131.6">2</text>
<text x="252" y="126.5">3</text>
<text x="46.4" y="137.2">3</text>
<text x="46.4" y="134.6">4</text>
<text x="81.9" y="132.1">4</text>
<text x="81.9" y="134.6">5</text>
<text x="81.9" y="137.2">6</text>
<text x="109.9" y="132.1">4</text>
<text x="109.9" y="134.6">5</text>
<text x="109.9" y="137.2">6</text>
<text x="183.9" y="134.9" transform="rotate(-90 183.9 134.9)">1</text>
<text x="231.2" y="136.6">12</text>
<text x="231.2" y="134.1">13</text>
<text x="251.5" y="134.1">15</text>
<text x="252" y="136.6">1</text>
<text x="46.4" y="142.2">1</text>
<text x="46.4" y="139.7">2</text>
<text x="81.9" y="139.7">7</text>
<text x="81.9" y="142.2">8</text>
<text x="109.9" y="139.7">7</text>
<text x="109.9" y="142.2">8</text>
<text x="177.1" y="139.7">2</text>
<text x="183.9" y="142.5" transform="rotate(-90 183.9 142.5)">3</text>
<text x="231.2" y="139.2">11</text>
<text x="252" y="139.2">6</text>
<text x="252" y="141.7">7</text>
<text x="46.4" y="149.9">3</text>
<text x="46.4" y="147.3">4</text>
<text x="81.4" y="147.3">10</text>
<text x="81.9" y="144.8">9</text>
<text x="109.4" y="147.3">10</text>
<text x="109.9" y="144.8">9</text>
<text x="252" y="144.3">4</text>
<text x="252" y="149.3">5</text>
<text x="252" y="146.8">9</text>
<text x="46.4" y="154.9">1</text>
<text x="46.4" y="152.4">2</text>
<text x="184.7" y="154.9">2</text>
<text x="191.5" y="150.1" transform="rotate(-90 191.5 150.1)">1</text>
<text x="242.1" y="155.2" transform="rotate(-90 242.1 155.2)">8</text>
<text x="46.4" y="160">3</text>
<text x="191.5" y="157.7" transform="rotate(-90 191.5 157.7)">3</text>
<text x="46.4" y="165.1">1</text>
<text x="46.4" y="162.6">2</text>
<text x="46.4" y="172.7">2</text>
<text x="46.4" y="170.2">3</text>
<text x="46.4" y="175.3">1</text>
</g>
<g font-size="1.8" fill="#0f0f0f">
<text x="194.5" y="29.1">b1</text>
<text x="194.6" y="26.6">a111</text>
<text x="194.5" y="34.2">d1</text>
<text x="194.6" y="31.6">c1</text>
<text x="194.5" y="41.8">g1</text>
<text x="194.6" y="36.7">e1</text>
<text x="195" y="39.3">f1</text>
<text x="193.5" y="44.3">dp1</text>
<text x="178.3" y="49.4">2nd_Bitshifter</text>
<text x="224.6" y="55.5">D1_CA4</text>
<text x="232.2" y="70.8">D1_CA3</text>
<text x="40.7" y="75.8">2nd_Bitshifter</text>
<text x="107" y="75.8">a211</text>
<text x="106.9" y="83.5">d2</text>
<text x="106.9" y="78.4">b2</text>
<text x="107" y="80.9">c2</text>
<text x="107" y="86">e2</text>
<text x="107.4" y="88.5">f2</text>
<text x="239.9" y="88.5">D1_CA2</text>
<text x="105.8" y="93.6">dp2</text>
<text x="106.9" y="91.1">g2</text>
<text x="137" y="104.8">D2_CA4</text>
<text x="247.5" y="103.8">D1_CA1</text>
<text x="144.6" y="120">D2_CA3</text>
<text x="74.1" y="129.4">b1</text>
<text x="74.2" y="126.9">a1</text>
<text x="74.2" y="132">c1</text>
<text x="102.1" y="129.4">b2</text>
<text x="102.2" y="126.9">a2</text>
<text x="102.2" y="132">c2</text>
<text x="274.6" y="131.5">D1_CA3</text>
<text x="274.6" y="128.9">D1_CA2</text>
<text x="274.6" y="126.4">D1_CA1</text>
<text x="33.9" y="137.1">D1_CA2</text>
<text x="33.9" y="134.5">D1_CA1</text>
<text x="74.1" y="134.5">d1</text>
<text x="74.2" y="137.1">e1</text>
<text x="102.1" y="134.5">d2</text>
<text x="102.2" y="137.1">e2</text>
<text x="152.2" y="137.8">D2_CA2</text>
<text x="274.6" y="134">D1_CA4</text>
<text x="33.9" y="139.6">D1_CA3</text>
<text x="33.9" y="142.1">D1_CA4</text>
<text x="74.1" y="142.1">g1</text>
<text x="74.6" y="139.6">f1</text>
<text x="102.1" y="142.1">g2</text>
<text x="102.6" y="139.6">f2</text>
<text x="274.6" y="141.6">D2_CA2</text>
<text x="274.6" y="139.1">D2_CA1</text>
<text x="33.9" y="147.2">D2_CA1</text>
<text x="33.9" y="149.8">D2_CA2</text>
<text x="73.1" y="144.7">dp1</text>
<text x="101" y="144.7">dp2</text>
<text x="274.6" y="146.7">D2_CA4</text>
<text x="274.6" y="144.2">D2_CA3</text>
<text x="33.9" y="154.8">D2_CA4</text>
<text x="33.9" y="152.3">D2_CA3</text>
<text x="159.8" y="153.1">D2_CA1</text>
<text x="28.7" y="170.1">2nd_Bitshifter</text>
</g>
</svg>
